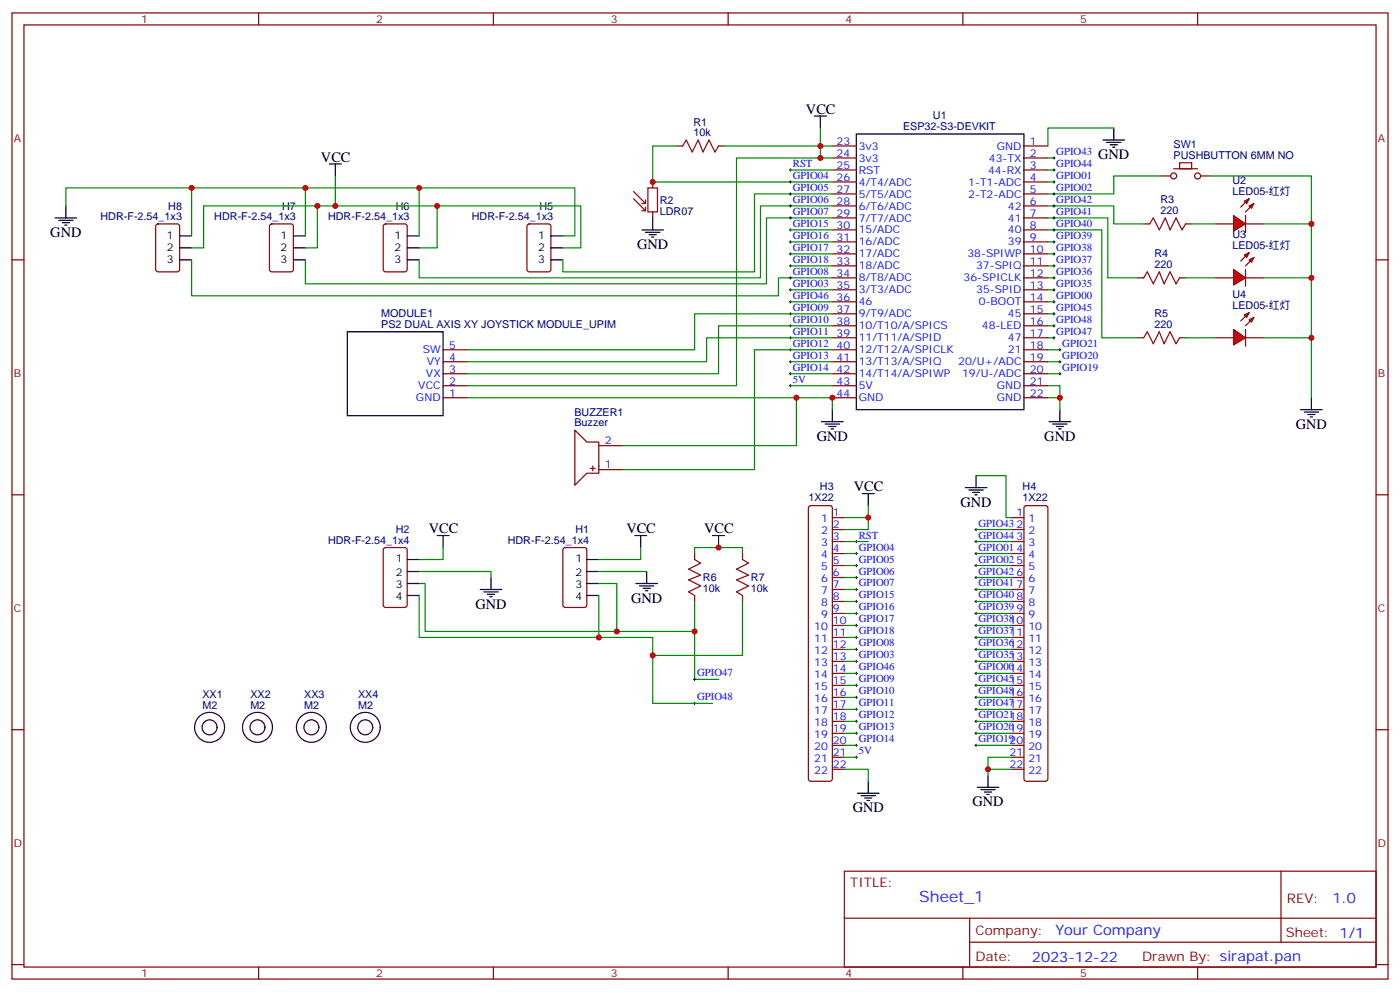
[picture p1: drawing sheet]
<svg xmlns="http://www.w3.org/2000/svg" width="412mm" height="292mm" viewBox="0 0 412 292" stroke-linecap="round" stroke-linejoin="round" font-family="sans-serif">
<g fill="none" stroke="#870000" stroke-width=".35">
<path d="M3.5 3.8h405.4v284.3h-405.4zM7.1 7.3h398.2v277.3h-398.2zM76.2 3.8v3.5M145.3 3.8v3.5M214.5 3.8v3.5M283.6 3.8v3.5M352.8 3.8v3.5M199.3 43h1.8M211.7 43h1.7M245.2 43h7M245.2 46.5h7M245.2 50h7"/>
<path d="M245.2 53.6h7M245.2 57.1h7M301.6 43h7.1M301.6 46.5h7.1M301.6 50h7.1M301.6 53.6h7.1M301.6 57.1h7.1M342.2 51.8h2.5M345.7 49.7h7.1M347.5 47.9h3.5v1.8h-3.5zM353.8 51.8h2.5M366.5 59.2l1.4-.7-.7 1.4z"/>
<path d="M367.9 58.5l-2.4 2.5M369.4 59.9l-2.5 2.5M3.5 76.5h3.6M46.1 66.1l.5-.2h5.6l.7 .4v13l-.4 .7h-5.9l-.7-.5v-12.9zM79.6 66.1l.5-.2h5.6l.7 .4v13l-.4 .7h-5.9l-.7-.5v-12.9zM113.1 66.1l.5-.2h5.6l.7 .4v13l-.4 .7h-5.9l-.7-.5v-12.9zM155.5 66.1l.4-.2h5.7l.6 .4 .1 13-.5 .7h-5.9l-.6-.5-.1-12.9zM245.2 60.6h7M245.2 64.1h7M245.2 67.7h7M245.2 71.2h7M245.2 74.7h7"/>
<path d="M245.2 78.2h7M301.6 60.6h7.1M301.6 64.1h7.1M301.6 67.7h7.1M301.6 71.2h7.1M301.6 74.7h7.1M301.6 78.2h7.1M358.1 65.9h5.3M366.9 65.9h5.3M367.9 60.6l1.5-.7-.7 1.4zM405.3 76.5h3.6M245.2 81.8h7"/>
<path d="M245.2 85.3h7M245.2 88.8h7M245.2 92.4h7M245.2 95.9h7M245.2 99.4h7M301.6 81.8h7.1M301.6 85.3h7.1M301.6 88.8h7.1M301.6 92.4h7.1M301.6 95.9h7.1M301.6 99.4h7.1M245.2 102.9h7"/>
<path d="M245.2 106.5h7M245.2 110h7M245.2 113.5h7M245.2 117.1h7M301.6 102.9h7.1M301.6 106.5h7.1M301.6 110h7.1M301.6 113.5h7.1M301.6 117.1h7.1M3.5 145.6h3.6M405.3 145.6h3.6M113.1 161.4l.5-.3h5.6l.7 .5v16.5l-.4 .6-5.9 .1-.7-.5v-16.4z"/>
<path d="M166 161.4l.5-.3h5.7l.6 .5 .1 16.5-.5 .6-5.9 .1-.6-.5-.1-16.4zM3.5 214.8h3.6M405.3 214.8h3.6M248.7 256.4h156.6v28.2h-156.6zM377.3 256.4v20.9M248.7 270.2h156.5M285.6 277.3h119.6M285.6 270.2v14.2M3.5 283.9h3.6M76.2 284.6v3.5M145.3 284.6v3.5M214.5 284.6v3.5"/>
<path d="M283.6 284.6v3.5M352.8 284.6v3.5M405.3 283.9h3.6"/>
<circle cx="345.7" cy="51.8" r=".88"/>
<circle cx="352.8" cy="51.8" r=".88"/>
</g>
<g fill="none" stroke="#000" stroke-width=".35">
<path d="M239.9 34.1h3.5M241.7 34.1v3.6M252.2 39.4h49.4v81.2h-49.4zM328.1 37.7v3.5M97 48.3h3.5M98.8 48.3v3.5M324.9 41.2h6.4M326 41.9h4.2M327 42.6h2.1M327.7 43.3h.7M16.2 64.1h6.4M17.3 64.8h4.2"/>
<path d="M18.3 65.5h2.2M19 66.3h.8M19.4 60.6v3.5M52.9 76.5h3.5M52.9 69.4h3.5M52.9 73h3.5M86.4 76.5h3.6M86.4 69.4h3.6M86.4 73h3.6M119.9 76.5h3.6M119.9 69.4h3.6M119.9 73h3.6"/>
<path d="M162.3 76.5h3.5M162.3 69.4h3.5M162.3 73h3.5M189.1 67.7h6.3M190.1 68.4h4.3M191.2 69.1h2.1M191.9 69.8h.7M192.3 64.1v3.6M386.3 117.1v3.5M242 124.1h6.4M243.1 124.8h4.2M244.1 125.5h2.1"/>
<path d="M244.8 126.2h.7M245.2 120.6v3.5M309 124.1h6.4M310.1 124.8h4.2M311.1 125.5h2.2M311.9 126.2h.7M312.2 120.6v3.5M383.1 120.6h6.4M384.2 121.3h4.2M385.2 122h2.1M385.9 122.7h.7M128.8 157.6h3.5"/>
<path d="M130.5 157.6v3.5M187 157.6h3.5M188.7 157.6v3.5M209.9 157.6h3.5M211.7 157.6v3.5M119.9 164.7h3.6M119.9 168.2h3.6M119.9 171.7h3.6M119.9 175.3h3.6M141.5 173.5h6.3M142.5 174.2h4.3M143.6 174.9h2.1"/>
<path d="M144.3 175.6h.7M144.6 170v3.5M172.9 164.7h3.5M172.9 168.2h3.5M172.9 171.7h3.5M172.9 175.3h3.5M187.3 171.7h6.4M188.4 172.4h4.2M189.4 173.1h2.2M190.1 173.8h.8M190.5 168.2v3.5"/>
</g>
<g fill="none" stroke="#008700" stroke-width=".35">
<path d="M241.7 37.7v5.3h3.5M328.1 37.7h-19.4v5.3M56.4 55.3h-37v5.3M90 55.3v14.1M98.8 51.8v8.8M123.5 55.3v14.1M199.3 43h-7v10.6h52.9M213.4 43h28.3M245.2 57.1h-23v22.9h-56.4v-3.5M342.2 51.8h-14.1v5.3h-19.4M356.3 51.8h30v65.3M56.4 73h3.6v-12.4h33.5v12.4h-3.5"/>
<path d="M56.4 69.4v-14.1h112.9v14.1h-3.5M56.4 76.5v10.6h172.9v-5.3h15.9M93.5 60.6h35.3v12.4h-5.3M128.8 60.6h42.3v12.4h-5.3M245.2 60.6h-21.2v21.2h-100.5v-5.3M245.2 64.1h-19.4v19.4h-135.8v-7M137.6 117.1h107.6v3.5M308.7 113.5h3.5v7.1M308.7 117.1h3.5M130.5 161.1v3.6h-7M176.4 168.2h14.1M188.7 161.1v3.6h-12.3"/>
<path d="M204.6 162.9v-1.8h14.1v1.8"/>
</g>
<path d="M201.1 43l1-1.8 1.8 3.5 1.8-3.5 1.4 3.5 1.7-3.5 1.8 3.5 1.1-1.7" fill="none" stroke="#a10000" stroke-width=".35"/>
<path d="M186.6 58.5l3.5 3.5M186.6 56.4l3.5 3.5M189.1 59.9h1M190.1 58.8v1.1M190.9 55.3h2.8v7.1h-2.8zM192.3 53.6v1.7M189.1 62h1M190.1 61v1M192.3 62.4v1.7" fill="none" stroke="#850000" stroke-width=".35"/>
<path d="M363.4 63.4l3.5 2.5-3.5 2.1z" fill="#f00" stroke="#870000" stroke-width=".35"/>
<path d="M366.5 75.1l1.4-.7-.7 1.4zM366.9 63.4v5M367.9 76.5l1.5-.7-.7 1.4zM367.9 74.4l-2.4 2.4M369.4 75.8l-2.5 2.4M358.1 81.8h5.3M366.9 81.8h5.3" fill="none" stroke="#870000" stroke-width=".35"/>
<path d="M363.4 79.3l3.5 2.5-3.5 2.1z" fill="#f00" stroke="#870000" stroke-width=".35"/>
<path d="M366.9 79.3v4.9M358.1 99.4h5.3M366.5 92.7l1.4-.7-.7 1.4zM366.9 99.4h5.3M367.9 94.1l1.5-.7-.7 1.4zM367.9 92l-2.4 2.5M369.4 93.4l-2.5 2.5" fill="none" stroke="#870000" stroke-width=".35"/>
<path d="M363.4 96.9l3.5 2.5-3.5 2.1z" fill="#f00" stroke="#870000" stroke-width=".35"/>
<g fill="none" stroke="#870000" stroke-width=".35">
<path d="M336.9 65.9h1.8M349.2 65.9h1.8M335.1 81.8h1.8M335.1 99.4h1.8M347.5 81.8h1.7M347.5 99.4h1.7M366.9 96.9v5M130.5 117.1h7.1M130.5 113.5h7.1M130.5 110h7.1M130.5 106.5h7.1M130.5 102.9h7.1"/>
<path d="M169.3 126.6l3.6 3.5h3.5v9.2h-3.5l-3.6 3.5zM173.9 137.9h1.4M174.6 137.2v1.4M176.4 138.2h7M176.4 131.2h7M238.4 149l.4-.2h5.7l.5 .2 .2 .5v79.7l-.3 .5-.4 .2h-5.7l-.5-.2-.2-.5v-79.7zM245.2 152.3h3.5M245.2 155.9h3.5M245.2 159.4h3.5M298.1 152.3h3.5M298.1 155.9h3.5M298.1 159.4h3.5"/>
<path d="M301.9 149l.4-.2h5.7l.5 .2 .2 .5v79.7l-.3 .5-.4 .2h-5.7l-.5-.2-.2-.5v-79.7zM204.6 162.9v1.8M204.6 175.3v1.7M218.7 162.9v1.8M218.7 175.3v1.7M245.2 162.9h3.5M245.2 166.4h3.5M245.2 170h3.5M245.2 173.5h3.5M245.2 177h3.5M298.1 162.9h3.5M298.1 166.4h3.5"/>
<path d="M298.1 170h3.5M298.1 173.5h3.5M298.1 177h3.5M245.2 180.6h3.5M245.2 184.1h3.5M245.2 187.6h3.5M245.2 191.1h3.5M245.2 194.7h3.5M245.2 198.2h3.5M298.1 180.6h3.5M298.1 184.1h3.5M298.1 187.6h3.5"/>
<path d="M298.1 191.1h3.5M298.1 194.7h3.5M298.1 198.2h3.5M245.2 201.7h3.5M245.2 205.2h3.5M245.2 208.8h3.5M245.2 212.3h3.5M245.2 215.8h3.5M245.2 219.4h3.5M298.1 201.7h3.5M298.1 205.2h3.5M298.1 208.8h3.5"/>
<path d="M298.1 212.3h3.5M298.1 215.8h3.5M298.1 219.4h3.5M245.2 222.9h3.5M245.2 226.4h3.5M298.1 222.9h3.5M298.1 226.4h3.5"/>
</g>
<g fill="none" stroke="#008700" stroke-width=".35">
<path d="M232.8 50h12.4M241.7 43v3.5h3.5M241.7 46.5h-24.7v67h-79.4M308.7 50h1.7M308.7 53.6h1.7M308.7 46.5h1.7M232.8 78.2h12.4M232.8 71.2h12.4M232.8 67.7h12.4M232.8 74.7h12.4M308.7 60.6h19.4v5.3h8.8M308.7 64.1h17.6v17.7h8.8"/>
<path d="M308.7 67.7h15.9v31.7h10.5M308.7 78.2h1.7M308.7 71.2h1.7M308.7 74.7h1.7M351 65.9h7.1M372.2 65.9h14.1M232.8 85.3h12.4M232.8 88.8h12.4M245.2 95.9h-33.5v14.1h-74.1M245.2 99.4h-37.1v7.1h-70.5M245.2 92.4h-40.6v10.5h-67M308.7 99.4h1.7"/>
<path d="M308.7 81.8h1.7M308.7 85.3h1.7M308.7 88.8h1.7M308.7 95.9h1.7M308.7 92.4h1.7M349.2 99.4h8.9M349.2 81.8h8.9M372.2 99.4h14.1M372.2 81.8h14.1M232.8 106.5h12.4M232.8 110h12.4M232.8 113.5h12.4"/>
<path d="M234.6 117.1v14.1h-51.2M245.2 102.9h-23v35.3h-38.8M308.7 106.5h3.5M308.7 110h3.5M308.7 102.9h3.5M287.5 140h8.8v12.3h1.8M248.7 152.3h7.1M248.7 159.4h7.1M255.8 148.8v7.1h-7.1M287.5 159.4h10.6M287.5 155.9h10.6M123.5 175.3v12.3h52.9v-12.3"/>
<path d="M123.5 171.7h1.7v14.1h56.5M123.5 168.2h21.1v1.8M176.4 171.7h5.3v14.1h22.9M204.6 177v23h7.1M218.7 177v15.9h-26.4M248.7 162.9h3.5M248.7 166.4h3.5M248.7 170h3.5M248.7 173.5h3.5M248.7 177h3.5M287.5 162.9h10.6M287.5 166.4h10.6"/>
<path d="M287.5 170h10.6M287.5 173.5h10.6M287.5 177h10.6M176.4 187.6h15.9v19.4h17.6M248.7 180.6h3.5M248.7 184.1h3.5M248.7 187.6h3.5M248.7 191.1h3.5M248.7 194.7h3.5M248.7 198.2h3.5M287.5 180.6h10.6M287.5 184.1h10.6"/>
<path d="M287.5 187.6h10.6M287.5 191.1h10.6M287.5 194.7h10.6M287.5 198.2h10.6M248.7 201.7h3.5M248.7 205.2h3.5M248.7 208.8h3.5M248.7 212.3h3.5M248.7 215.8h3.5M248.7 219.4h3.5M287.5 201.7h10.6M287.5 205.2h10.6"/>
<path d="M287.5 208.8h10.6M287.5 212.3h10.6M287.5 215.8h10.6M287.5 219.4h10.6M248.7 226.4h7.1v3.5M248.7 222.9h3.5M291 226.4h7.1M298.1 222.9h-7.1v5.3"/>
</g>
<path d="M338.7 65.9l1-1.8 1.8 3.6 1.8-3.6 1.4 3.6 1.7-3.6 1.8 3.6 1-1.8M336.9 81.8l1.1-1.8 1.7 3.5 1.8-3.5 1.4 3.5 1.8-3.5 1.7 3.5 1.1-1.7M336.9 99.4l1.1-1.8 1.7 3.6 1.8-3.6 1.4 3.6 1.8-3.6 1.7 3.6 1.1-1.8M204.6 164.7l1.8 1-3.6 1.8 3.6 1.8-3.6 1.4 3.6 1.7-3.6 1.8 1.8 1.1M218.7 164.7l1.8 1-3.5 1.8 3.5 1.8-3.5 1.4 3.5 1.7-3.5 1.8 1.7 1.1" fill="none" stroke="#a10000" stroke-width=".35"/>
<g fill="none" stroke="#000" stroke-width=".35">
<path d="M102.3 97.6h28.2v24.7h-28.2zM287.5 140v3.5M254 145.3h3.5M255.8 145.3v3.5M284.3 143.5h6.4M285.4 144.2h4.2M286.5 144.9h2.1M287.2 145.6h.7M252.6 233.5h6.3M253.6 234.2h4.3M254.7 234.9h2.1M255.4 235.6h.7"/>
<path d="M255.8 229.9v3.6M287.9 231.7h6.3M288.9 232.4h4.3M290 233.1h2.1M290.7 233.8h.7M291 228.2v3.5"/>
</g>
<g fill="none" stroke="#300" stroke-width=".35">
<circle cx="61.7" cy="214.1" r="4.4"/>
<circle cx="61.7" cy="214.1" r="2.2"/>
<circle cx="75.8" cy="214.1" r="4.4"/>
<circle cx="75.8" cy="214.1" r="2.2"/>
<circle cx="91.7" cy="214.1" r="4.4"/>
<circle cx="91.7" cy="214.1" r="2.2"/>
<circle cx="107.6" cy="214.1" r="4.4"/>
<circle cx="107.6" cy="214.1" r="2.2"/>
</g>
<g fill="none" stroke="#000" stroke-width=".29">
<path d="M232.5 50h.7M232.5 53.6h.7M232.5 57.1h.7M232.8 49.7v.7M232.8 53.2v.7M232.8 56.7v.7M310.1 50h.7M310.1 53.6h.7M310.1 57.1h.7M310.1 46.5h.7M310.4 46.1v.7M310.4 49.7v.7"/>
<path d="M310.4 53.2v.7M310.4 56.7v.7M232.5 60.6h.7M232.5 64.1h.7M232.5 78.2h.7M232.5 74.7h.7M232.5 71.2h.7M232.5 67.7h.7M232.8 60.3v.7M232.8 63.8v.7M232.8 67.3v.7M232.8 70.8v.7"/>
<path d="M232.8 74.4v.7M232.8 77.9v.7M310.1 60.6h.7M310.1 64.1h.7M310.1 78.2h.7M310.1 74.7h.7M310.1 71.2h.7M310.1 67.7h.7M310.4 60.3v.7M310.4 63.8v.7M310.4 67.3v.7M310.4 70.8v.7"/>
<path d="M310.4 74.4v.7M310.4 77.9v.7M232.5 81.8h.7M232.5 85.3h.7M232.5 88.8h.7M232.5 92.4h.7M232.5 95.9h.7M232.5 99.4h.7M232.8 81.4v.7M232.8 84.9v.8M232.8 88.5v.7M232.8 92v.7"/>
<path d="M232.8 95.5v.7M232.8 99.1v.7M310.1 81.8h.7M310.1 85.3h.7M310.1 88.8h.7M310.1 92.4h.7M310.1 95.9h.7M310.1 99.4h.7M310.4 81.4v.7M310.4 84.9v.8M310.4 88.5v.7M310.4 92v.7"/>
<path d="M310.4 95.5v.7M310.4 99.1v.7M232.5 102.9h.7M232.5 106.5h.7M232.5 110h.7M232.5 113.5h.7M232.8 102.6v.7M232.8 106.1v.7M232.8 109.6v.7M232.8 113.2v.7M311.9 102.9h.7M311.9 106.5h.7"/>
<path d="M311.9 110h.7M312.2 102.6v.7M312.2 106.1v.7M312.2 109.6v.7M251.9 159.4h.7M252.2 159v.7M287.2 159.4h.7M287.2 155.9h.7M287.5 155.5v.7M287.5 159v.7M251.9 162.9h.7M251.9 166.4h.7"/>
<path d="M251.9 170h.7M251.9 173.5h.7M251.9 177h.7M252.2 162.6v.7M252.2 166.1v.7M252.2 169.6v.7M252.2 173.1v.7M252.2 176.7v.7M287.2 162.9h.7M287.2 166.4h.7M287.2 170h.7M287.2 173.5h.7"/>
<path d="M287.2 177h.7M287.5 162.6v.7M287.5 166.1v.7M287.5 169.6v.7M287.5 173.1v.7M287.5 176.7v.7M204.3 200h.7M204.6 199.6v.7M251.9 180.6h.7M251.9 184.1h.7M251.9 187.6h.7M251.9 191.1h.7"/>
<path d="M251.9 194.7h.7M251.9 198.2h.7M252.2 180.2v.7M252.2 183.7v.7M252.2 187.3v.7M252.2 190.8v.7M252.2 194.3v.7M252.2 197.8v.7M287.2 180.6h.7M287.2 184.1h.7M287.2 187.6h.7M287.2 191.1h.7"/>
<path d="M287.2 194.7h.7M287.2 198.2h.7M287.5 180.2v.7M287.5 183.7v.7M287.5 187.3v.7M287.5 190.8v.7M287.5 194.3v.7M287.5 197.8v.7M204.3 207h.7M204.6 206.7v.7M251.9 201.7h.7M251.9 205.2h.7"/>
<path d="M251.9 208.8h.7M251.9 212.3h.7M251.9 215.8h.7M251.9 219.4h.7M252.2 201.4v.7M252.2 204.9v.7M252.2 208.4v.7M252.2 211.9v.8M252.2 215.5v.7M252.2 219v.7M287.2 201.7h.7M287.2 205.2h.7"/>
<path d="M287.2 208.8h.7M287.2 212.3h.7M287.2 215.8h.7M287.2 219.4h.7M287.5 201.4v.7M287.5 204.9v.7M287.5 208.4v.7M287.5 211.9v.8M287.5 215.5v.7M287.5 219v.7M251.9 222.9h.7M252.2 222.5v.7"/>
</g>
<g fill="#c00">
<circle cx="211.7" cy="161.1" r=".88"/>
<circle cx="192.3" cy="53.6" r=".88"/>
<circle cx="312.2" cy="117.1" r=".88"/>
<circle cx="93.5" cy="60.6" r=".88"/>
<circle cx="128.8" cy="60.6" r=".88"/>
<circle cx="90" cy="55.3" r=".88"/>
<circle cx="123.5" cy="55.3" r=".88"/>
<circle cx="56.4" cy="55.3" r=".88"/>
<circle cx="98.8" cy="60.6" r=".88"/>
<circle cx="255.8" cy="152.3" r=".88"/>
<circle cx="291" cy="226.4" r=".88"/>
<circle cx="176.4" cy="187.6" r=".88"/>
<circle cx="192.3" cy="192.9" r=".88"/>
<circle cx="204.6" cy="185.8" r=".88"/>
<circle cx="181.7" cy="185.8" r=".88"/>
<circle cx="241.7" cy="43" r=".88"/>
<circle cx="245.2" cy="117.1" r=".88"/>
<circle cx="241.7" cy="46.5" r=".88"/>
<circle cx="386.3" cy="99.4" r=".88"/>
<circle cx="386.3" cy="81.8" r=".88"/>
<circle cx="386.3" cy="65.9" r=".88"/>
<circle cx="234.6" cy="117.1" r=".88"/>
</g>
<text font-size="4.6" fill="#00f" x="270.8" y="265.4">Sheet_1</text>
<g font-size="4.2">
<text x="237.4" y="33.4">VCC</text>
<text x="94.5" y="47.6">VCC</text>
<text x="323.5" y="46.8">GND</text>
<text x="14.8" y="69.8">GND</text>
<text x="187.7" y="73.3">GND</text>
<text x="240.6" y="129.8">GND</text>
<text x="307.6" y="129.8">GND</text>
<text x="381.7" y="126.2">GND</text>
<text x="251.5" y="144.6">VCC</text>
<text x="282.9" y="149.2">GND</text>
<text x="126.3" y="156.9">VCC</text>
<text x="184.5" y="156.9">VCC</text>
<text x="207.4" y="156.9">VCC</text>
<text x="140.1" y="179.1">GND</text>
<text x="185.9" y="177.4">GND</text>
<text x="251.2" y="239.1">GND</text>
<text x="286.5" y="237.3">GND</text>
</g>
<g font-size="4.2" fill="#00f">
<text x="392.5" y="265.7">1.0</text>
<text x="310.9" y="275.2">Your Company</text>
<text x="304" y="283">2023-12-22</text>
</g>
<g font-size="3.9" fill="#800">
<text x="250.5" y="261">TITLE:</text>
<text x="379.1" y="265.7">REV:</text>
<text x="287.4" y="275.2">Company:</text>
<text x="378.7" y="275.8">Sheet: 1/1</text>
<text x="287.4" y="282.9">Date:</text>
<text x="336.4" y="282.9">Drawn By: sirapat.pan</text>
</g>
<g font-size="3.2" fill="#800">
<text x="41.6" y="6.8">1</text>
<text x="110.8" y="6.8">2</text>
<text x="179.9" y="6.8">3</text>
<text x="249.1" y="6.8">4</text>
<text x="318.2" y="6.8">5</text>
<text x="4.1" y="41.9">A</text>
<text x="405.9" y="41.9">A</text>
<text x="4.1" y="111.1">B</text>
<text x="405.9" y="111.1">B</text>
<text x="4.1" y="180.2">C</text>
<text x="405.9" y="180.2">C</text>
<text x="4.1" y="249.3">D</text>
<text x="405.9" y="249.3">D</text>
<text x="41.6" y="287.6">1</text>
<text x="110.8" y="287.6">2</text>
<text x="179.9" y="287.6">3</text>
<text x="249.1" y="287.6">4</text>
<text x="318.2" y="287.6">5</text>
</g>
<g font-size="3.2" fill="#000080">
<text x="274.8" y="35.1">U1</text>
<text x="204.3" y="40.1">10k</text>
<text x="204.3" y="37">R1</text>
<text x="266" y="38.4">ESP32-S3-DEVKIT</text>
<text x="345.7" y="46.8">PUSHBUTTON 6MM NO</text>
<text x="345.7" y="43.6">SW1</text>
<text x="194.4" y="60">R2</text>
<text x="341.9" y="59.9">R3</text>
<text x="363" y="57.4">LED05-红灯</text>
<text x="363" y="54.3">U2</text>
<text x="29.6" y="64.8">HDR-F-2.54_1x3</text>
<text x="49.6" y="61.7">H8</text>
<text x="63.1" y="64.8">HDR-F-2.54_1x3</text>
<text x="83.1" y="61.7">H7</text>
<text x="96.6" y="64.8">HDR-F-2.54_1x3</text>
<text x="116.6" y="61.7">H6</text>
<text x="139" y="64.8">HDR-F-2.54_1x3</text>
<text x="158.9" y="61.7">H5</text>
<text x="194.4" y="63.1">LDR07</text>
<text x="341.9" y="63.1">220</text>
<text x="363" y="70.1">U3</text>
<text x="340.1" y="75.7">R4</text>
<text x="363" y="73.3">LED05-红灯</text>
<text x="340.1" y="79">220</text>
<text x="363" y="87.8">U4</text>
<text x="112.3" y="93.4">MODULE1</text>
<text x="340.1" y="93.4">R5</text>
<text x="363" y="90.9">LED05-红灯</text>
<text x="112.3" y="96.6">PS2 DUAL AXIS XY JOYSTICK MODULE_UPIM</text>
<text x="340.1" y="96.6">220</text>
<text x="169.2" y="125.5">Buzzer</text>
<text x="169.2" y="122.3">BUZZER1</text>
<text x="238.2" y="147.5">1X22</text>
<text x="241.5" y="144.3">H3</text>
<text x="301.2" y="147.5">1X22</text>
<text x="301.2" y="144.3">H4</text>
<text x="96.6" y="160.1">HDR-F-2.54_1x4</text>
<text x="116.6" y="156.8">H2</text>
<text x="149.6" y="160.1">HDR-F-2.54_1x4</text>
<text x="169.5" y="156.8">H1</text>
<text x="207.1" y="171">R6</text>
<text x="221.2" y="171">R7</text>
<text x="207.1" y="174.3">10k</text>
<text x="221.2" y="174.3">10k</text>
<text x="59.6" y="208.6">M2</text>
<text x="59.6" y="205.3">XX1</text>
<text x="73.7" y="208.6">M2</text>
<text x="73.7" y="205.3">XX2</text>
<text x="89.6" y="208.6">M2</text>
<text x="89.6" y="205.3">XX3</text>
<text x="105.5" y="208.6">M2</text>
<text x="105.5" y="205.3">XX4</text>
</g>
<g font-size="3.2" fill="#00f">
<text x="246.4" y="42.6">23</text>
<text x="246.4" y="46.1">24</text>
<text x="252.9" y="44">3v3</text>
<text x="252.9" y="47.6">3v3</text>
<text x="291.3" y="47.6">43-TX</text>
<text x="293.6" y="44">GND</text>
<text x="303.4" y="42.6">1</text>
<text x="303.4" y="46.1">2</text>
<text x="311.1" y="45.6">GPIO43</text>
<text x="233.5" y="49.1">RST</text>
<text x="233.5" y="52.7">GPIO04</text>
<text x="246.4" y="49.7">25</text>
<text x="246.4" y="53.2">26</text>
<text x="252.9" y="51.1">RST</text>
<text x="291.1" y="51.1">44-RX</text>
<text x="303.4" y="49.7">3</text>
<text x="303.4" y="53.2">4</text>
<text x="311.1" y="52.7">GPIO01</text>
<text x="311.1" y="49.1">GPIO44</text>
<text x="233.5" y="56.2">GPIO05</text>
<text x="233.5" y="59.7">GPIO06</text>
<text x="246.4" y="56.7">27</text>
<text x="252.9" y="54.6">4/T4/ADC</text>
<text x="252.9" y="58.1">5/T5/ADC</text>
<text x="285.2" y="54.6">1-T1-ADC</text>
<text x="285.2" y="58.1">2-T2-ADC</text>
<text x="303.4" y="56.7">5</text>
<text x="311.1" y="59.7">GPIO42</text>
<text x="311.1" y="56.2">GPIO02</text>
<text x="233.5" y="63.3">GPIO07</text>
<text x="246.4" y="60.3">28</text>
<text x="246.4" y="63.8">29</text>
<text x="252.9" y="61.7">6/T6/ADC</text>
<text x="252.9" y="65.2">7/T7/ADC</text>
<text x="296.9" y="61.7">42</text>
<text x="296.9" y="65.2">41</text>
<text x="303.4" y="60.3">6</text>
<text x="303.4" y="63.8">7</text>
<text x="311.1" y="63.3">GPIO41</text>
<text x="233.5" y="70.3">GPIO16</text>
<text x="233.5" y="66.8">GPIO15</text>
<text x="246.4" y="67.3">30</text>
<text x="246.4" y="70.8">31</text>
<text x="252.9" y="68.7">15/ADC</text>
<text x="296.9" y="68.7">40</text>
<text x="303.4" y="67.3">8</text>
<text x="303.4" y="70.8">9</text>
<text x="311.1" y="70.3">GPIO39</text>
<text x="311.1" y="66.8">GPIO40</text>
<text x="233.5" y="77.4">GPIO18</text>
<text x="233.5" y="73.8">GPIO17</text>
<text x="246.4" y="74.4">32</text>
<text x="246.4" y="77.9">33</text>
<text x="252.9" y="72.2">16/ADC</text>
<text x="252.9" y="75.8">17/ADC</text>
<text x="285" y="75.8">38-SPIWP</text>
<text x="296.9" y="72.2">39</text>
<text x="303.4" y="74.4">10</text>
<text x="303.4" y="77.9">11</text>
<text x="311.1" y="77.4">GPIO37</text>
<text x="311.1" y="73.8">GPIO38</text>
<text x="233.5" y="80.9">GPIO08</text>
<text x="246.4" y="81.4">34</text>
<text x="252.9" y="79.3">18/ADC</text>
<text x="252.9" y="82.8">8/T8/ADC</text>
<text x="283.9" y="82.8">36-SPICLK</text>
<text x="287.5" y="79.3">37-SPIQ</text>
<text x="303.4" y="81.4">12</text>
<text x="311.1" y="80.9">GPIO36</text>
<text x="233.5" y="84.4">GPIO03</text>
<text x="233.5" y="87.9">GPIO46</text>
<text x="246.4" y="84.9">35</text>
<text x="246.4" y="88.5">36</text>
<text x="252.9" y="86.4">3/T3/ADC</text>
<text x="252.9" y="89.9">46</text>
<text x="287.6" y="86.4">35-SPID</text>
<text x="288.3" y="89.9">0-BOOT</text>
<text x="303.4" y="84.9">13</text>
<text x="303.4" y="88.5">14</text>
<text x="311.1" y="87.9">GPIO00</text>
<text x="311.1" y="84.4">GPIO35</text>
<text x="233.5" y="91.5">GPIO09</text>
<text x="233.5" y="95">GPIO10</text>
<text x="246.4" y="92">37</text>
<text x="246.4" y="95.5">38</text>
<text x="252.9" y="93.4">9/T9/ADC</text>
<text x="296.9" y="93.4">45</text>
<text x="303.4" y="92">15</text>
<text x="303.4" y="95.5">16</text>
<text x="311.1" y="95">GPIO48</text>
<text x="311.1" y="91.5">GPIO45</text>
<text x="233.5" y="98.5">GPIO11</text>
<text x="246.4" y="99.1">39</text>
<text x="252.9" y="96.9">10/T10/A/SPICS</text>
<text x="252.9" y="100.5">11/T11/A/SPID</text>
<text x="289.2" y="96.9">48-LED</text>
<text x="296.9" y="100.5">47</text>
<text x="303.4" y="99.1">17</text>
<text x="311.1" y="98.5">GPIO47</text>
<text x="124.5" y="104">SW</text>
<text x="125.7" y="107.5">VY</text>
<text x="132.3" y="106.1">4</text>
<text x="132.3" y="102.6">5</text>
<text x="233.5" y="102.1">GPIO12</text>
<text x="233.5" y="105.6">GPIO13</text>
<text x="246.4" y="102.6">40</text>
<text x="246.4" y="106.1">41</text>
<text x="252.9" y="104">12/T12/A/SPICLK</text>
<text x="252.9" y="107.5">13/T13/A/SPIQ</text>
<text x="282.3" y="107.5">20/U+/ADC</text>
<text x="296.9" y="104">21</text>
<text x="303.4" y="102.6">18</text>
<text x="303.4" y="106.1">19</text>
<text x="312.9" y="105.6">GPIO20</text>
<text x="312.9" y="102.1">GPIO21</text>
<text x="125.5" y="111.1">VX</text>
<text x="132.3" y="113.2">2</text>
<text x="132.3" y="109.6">3</text>
<text x="233.5" y="109.1">GPIO14</text>
<text x="233.5" y="112.6">5V</text>
<text x="246.4" y="109.6">42</text>
<text x="246.4" y="113.2">43</text>
<text x="252.9" y="111.1">14/T14/A/SPIWP</text>
<text x="283.4" y="111.1">19/U-/ADC</text>
<text x="303.4" y="109.6">20</text>
<text x="303.4" y="113.2">21</text>
<text x="312.9" y="109.1">GPIO19</text>
<text x="122.5" y="118.1">GND</text>
<text x="123.2" y="114.6">VCC</text>
<text x="132.3" y="116.7">1</text>
<text x="246.4" y="116.7">44</text>
<text x="252.9" y="114.6">5V</text>
<text x="252.9" y="118.1">GND</text>
<text x="293.6" y="114.6">GND</text>
<text x="293.6" y="118.1">GND</text>
<text x="303.4" y="116.7">22</text>
<text x="178.2" y="130.8">2</text>
<text x="178.2" y="137.9">1</text>
<text x="241.9" y="153.7">1</text>
<text x="245.4" y="152">1</text>
<text x="245.4" y="155.5">2</text>
<text x="288.2" y="155">GPIO43</text>
<text x="299.4" y="152">1</text>
<text x="299.4" y="155.5">2</text>
<text x="302.9" y="153.7">1</text>
<text x="241.9" y="157.3">2</text>
<text x="241.9" y="160.8">3</text>
<text x="245.4" y="159">3</text>
<text x="252.9" y="158.5">RST</text>
<text x="288.2" y="158.5">GPIO44</text>
<text x="299.4" y="159">3</text>
<text x="302.9" y="157.3">2</text>
<text x="302.9" y="160.8">3</text>
<text x="241.9" y="164.3">4</text>
<text x="241.9" y="167.9">5</text>
<text x="245.4" y="162.6">4</text>
<text x="245.4" y="166.1">5</text>
<text x="252.9" y="162">GPIO04</text>
<text x="252.9" y="165.6">GPIO05</text>
<text x="288.2" y="162">GPIO01</text>
<text x="288.2" y="165.6">GPIO02</text>
<text x="299.4" y="162.6">4</text>
<text x="299.4" y="166.1">5</text>
<text x="302.9" y="164.3">4</text>
<text x="302.9" y="167.9">5</text>
<text x="241.9" y="171.4">6</text>
<text x="245.4" y="169.6">6</text>
<text x="245.4" y="173.1">7</text>
<text x="252.9" y="169.1">GPIO06</text>
<text x="252.9" y="172.6">GPIO07</text>
<text x="288.2" y="169.1">GPIO42</text>
<text x="288.2" y="172.6">GPIO41</text>
<text x="299.4" y="169.6">6</text>
<text x="299.4" y="173.1">7</text>
<text x="302.9" y="171.4">6</text>
<text x="241.9" y="174.9">7</text>
<text x="241.9" y="178.4">8</text>
<text x="245.4" y="176.7">8</text>
<text x="252.9" y="176.1">GPIO15</text>
<text x="252.9" y="179.7">GPIO16</text>
<text x="288.2" y="176.1">GPIO40</text>
<text x="288.2" y="179.7">GPIO39</text>
<text x="299.4" y="176.7">8</text>
<text x="302.9" y="174.9">7</text>
<text x="302.9" y="178.4">8</text>
<text x="239.8" y="185.5">10</text>
<text x="241.9" y="182">9</text>
<text x="245.4" y="180.2">9</text>
<text x="245.4" y="183.7">10</text>
<text x="252.9" y="183.2">GPIO17</text>
<text x="288.2" y="183.2">GPIO3810</text>
<text x="299.4" y="180.2">9</text>
<text x="302.9" y="182">9</text>
<text x="302.9" y="185.5">10</text>
<text x="239.8" y="189">11</text>
<text x="245.4" y="187.3">11</text>
<text x="245.4" y="190.8">12</text>
<text x="252.9" y="186.7">GPIO18</text>
<text x="252.9" y="190.3">GPIO08</text>
<text x="288.2" y="186.7">GPIO3711</text>
<text x="288.2" y="190.3">GPIO3612</text>
<text x="302.9" y="189">11</text>
<text x="239.8" y="192.5">12</text>
<text x="239.8" y="196.1">13</text>
<text x="245.4" y="194.3">13</text>
<text x="245.4" y="197.8">14</text>
<text x="252.9" y="193.8">GPIO03</text>
<text x="252.9" y="197.3">GPIO46</text>
<text x="288.2" y="193.8">GPIO3513</text>
<text x="288.2" y="197.3">GPIO0014</text>
<text x="302.9" y="192.5">12</text>
<text x="302.9" y="196.1">13</text>
<text x="205.3" y="199.1">GPIO47</text>
<text x="239.8" y="199.6">14</text>
<text x="239.8" y="203.1">15</text>
<text x="245.4" y="201.4">15</text>
<text x="252.9" y="200.8">GPIO09</text>
<text x="288.2" y="200.8">GPIO4515</text>
<text x="302.9" y="199.6">14</text>
<text x="302.9" y="203.1">15</text>
<text x="205.3" y="206.1">GPIO48</text>
<text x="239.8" y="206.7">16</text>
<text x="245.4" y="204.9">16</text>
<text x="245.4" y="208.4">17</text>
<text x="252.9" y="204.4">GPIO10</text>
<text x="252.9" y="207.9">GPIO11</text>
<text x="288.2" y="204.4">GPIO4816</text>
<text x="288.2" y="207.9">GPIO4717</text>
<text x="302.9" y="206.7">16</text>
<text x="239.8" y="210.2">17</text>
<text x="239.8" y="213.7">18</text>
<text x="245.4" y="211.9">18</text>
<text x="245.4" y="215.5">19</text>
<text x="252.9" y="211.4">GPIO12</text>
<text x="252.9" y="214.9">GPIO13</text>
<text x="288.2" y="211.4">GPIO2118</text>
<text x="288.2" y="214.9">GPIO2019</text>
<text x="302.9" y="210.2">17</text>
<text x="302.9" y="213.7">18</text>
<text x="239.8" y="217.2">19</text>
<text x="239.8" y="220.8">20</text>
<text x="245.4" y="219">20</text>
<text x="252.9" y="218.5">GPIO14</text>
<text x="288.2" y="218.5">GPIO1920</text>
<text x="302.9" y="217.2">19</text>
<text x="302.9" y="220.8">20</text>
<text x="239.8" y="224.3">21</text>
<text x="239.8" y="227.8">22</text>
<text x="245.4" y="222.5">21</text>
<text x="245.4" y="226.1">22</text>
<text x="252.9" y="222">5V</text>
<text x="297.4" y="222.5">21</text>
<text x="297.4" y="226.1">22</text>
<text x="302.9" y="224.3">21</text>
<text x="302.9" y="227.8">22</text>
</g>
<g font-size="3.2">
<text x="49.1" y="70.5">1</text>
<text x="82.6" y="70.5">1</text>
<text x="116.2" y="70.5">1</text>
<text x="158.5" y="70.5">1</text>
<text x="49.1" y="77.5">3</text>
<text x="49.1" y="74">2</text>
<text x="82.6" y="77.5">3</text>
<text x="82.6" y="74">2</text>
<text x="116.2" y="77.5">3</text>
<text x="116.2" y="74">2</text>
<text x="158.5" y="77.5">3</text>
<text x="158.5" y="74">2</text>
<text x="116.6" y="165.4">1</text>
<text x="169.5" y="165.4">1</text>
<text x="116.6" y="169.6">2</text>
<text x="116.6" y="173.1">3</text>
<text x="169.5" y="169.6">2</text>
<text x="169.5" y="173.1">3</text>
<text x="116.6" y="176.7">4</text>
<text x="169.5" y="176.7">4</text>
</g>
</svg>
